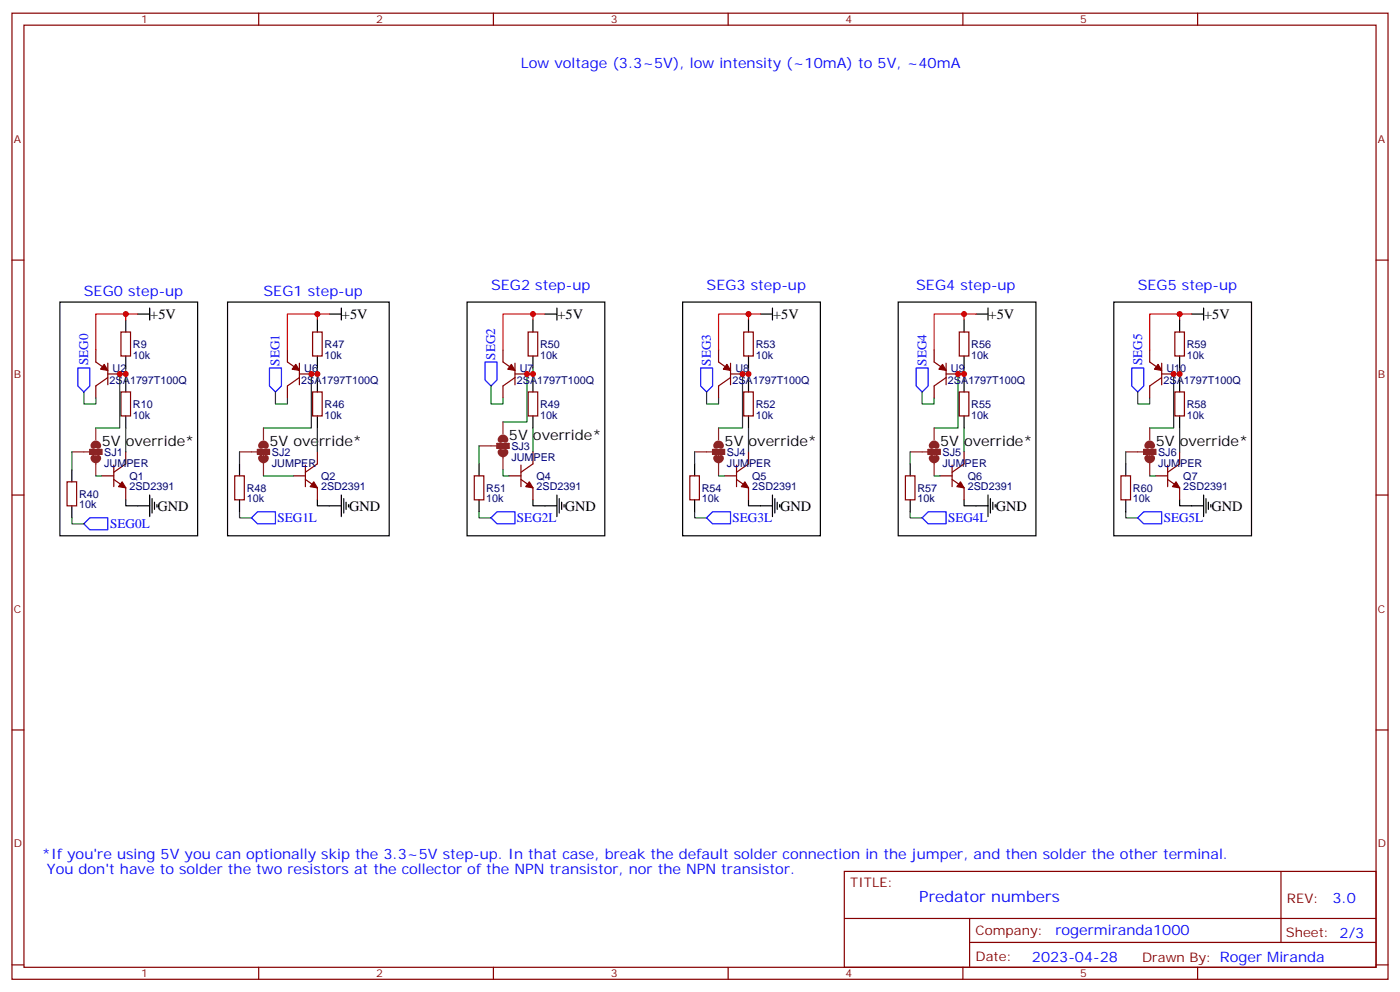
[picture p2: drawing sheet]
<svg xmlns="http://www.w3.org/2000/svg" width="412mm" height="292mm" viewBox="0 0 412 292" stroke-linecap="round" stroke-linejoin="round" font-family="sans-serif">
<g fill="none" stroke="#870000" stroke-width=".35">
<path d="M3.5 3.9h405.4v284.3h-405.4zM7.1 7.4h398.2v277.3h-398.2zM76.2 3.9v3.5M145.3 3.9v3.5M214.5 3.9v3.5M283.6 3.9v3.5M352.8 3.9v3.5M3.5 76.6h3.6M405.3 76.6h3.6M35.6 97.7h2.9v7.1h-2.9zM92.1 97.7h2.8v7.1h-2.8zM155.6 97.7h2.8v7.1h-2.8z"/>
<path d="M219.1 97.7h2.8v7.1h-2.8zM282.6 97.7h2.8v7.1h-2.8zM346.1 97.7h2.8v7.1h-2.8zM28.2 103v3.5l3.5 2.5M31.7 106.9v6.3M31.7 111.1l-3.5 2.5v3.5M31.7 110.1h3.6M35.6 115.4h2.9v7h-2.9zM84.7 103v3.5l3.5 2.5M88.2 110.1h3.5M88.2 106.9v6.3M88.2 111.1l-3.5 2.5v3.5"/>
<path d="M92.1 115.4h2.8v7h-2.8zM148.2 103v3.5l3.5 2.5M151.7 110.1h3.5M151.7 106.9v6.3M151.7 111.1l-3.5 2.5v3.5M155.6 115.4h2.8v7h-2.8zM211.7 103v3.5l3.5 2.5M215.2 110.1h3.5M215.2 106.9v6.3M215.2 111.1l-3.5 2.5v3.5M219.1 115.4h2.8v7h-2.8zM275.2 103v3.5l3.5 2.5"/>
<path d="M278.7 110.1h3.5M278.7 106.9v6.3M278.7 111.1l-3.5 2.5v3.5M282.6 115.4h2.8v7h-2.8zM338.7 103v3.5l3.5 2.5M342.2 110.1h3.5M342.2 106.9v6.3M342.2 111.1l-3.5 2.5v3.5M346.1 115.4h2.8v7h-2.8zM33.5 136.9v6.3M37 133v3.5l-3.5 2.5M90 136.9v6.3"/>
<path d="M93.5 133v3.5l-3.5 2.5M153.5 136.9v6.3M157 133v3.5l-3.5 2.5M217 136.9v6.3M220.5 133v3.5l-3.5 2.5M280.5 136.9v6.3M284 133v3.5l-3.5 2.5M344 136.9v6.3M347.5 133v3.5l-3.5 2.5M3.5 145.7h3.6M19.8 141.8h2.8v7.1h-2.8zM30 140.1h3.5"/>
<path d="M33.5 141.1l3.5 2.5v3.5M69.1 140.1h2.9v7h-2.9zM86.4 140.1h3.6M90 141.1l3.5 2.5v3.5M139.7 140.1h2.8v7h-2.8zM149.9 140.1h3.6M153.5 141.1l3.5 2.5v3.5M203.2 140.1h2.8v7h-2.8zM213.4 140.1h3.6M217 141.1l3.5 2.5v3.5M266.7 140.1h2.8v7h-2.8zM276.9 140.1h3.6"/>
<path d="M280.5 141.1l3.5 2.5v3.5M330.2 140.1h2.8v7h-2.8zM340.4 140.1h3.6M344 141.1l3.5 2.5v3.5M405.3 145.7h3.6M3.5 214.8h3.6M405.3 214.8h3.6M248.7 256.5h156.6v28.2h-156.6zM377.3 256.5v20.9M248.7 270.3h156.5M285.6 277.4h119.6M285.6 270.3v14.1"/>
<path d="M3.5 284h3.6M76.2 284.7v3.5M145.3 284.7v3.5M214.5 284.7v3.5M283.6 284.7v3.5M352.8 284.7v3.5M405.3 284h3.6"/>
</g>
<g fill="#870000" stroke="#870000" stroke-width=".35">
<path d="M30.7 107.2l1 1.8-2.1-.3z"/>
<path d="M36 141.8l1 1.8-2.1-.4z"/>
<path d="M92.4 141.8l1.1 1.8-2.1-.4z"/>
<path d="M87.1 107.2l1.1 1.8-2.1-.3z"/>
<path d="M155.9 141.8l1.1 1.8-2.1-.4z"/>
<path d="M150.6 107.2l1.1 1.8-2.1-.3z"/>
<path d="M219.4 141.8l1.1 1.8-2.1-.4z"/>
<path d="M214.1 107.2l1.1 1.8-2.1-.3z"/>
<path d="M282.9 141.8l1.1 1.8-2.1-.4z"/>
<path d="M277.6 107.2l1.1 1.8-2.1-.3z"/>
<path d="M346.4 141.8l1.1 1.8-2.1-.4z"/>
<path d="M341.1 107.2l1.1 1.8-2.1-.3z"/>
</g>
<g fill="none" stroke="#008700" stroke-width=".35">
<path d="M24.7 115.4v3.5h3.5v-1.8M37 108.3v1.8h-1.7v15.8h-7.1M37 110.1v1.7M81.1 115.4v3.5h3.6v-1.8M93.5 108.3v1.8h-1.8v15.8h-14.1M93.5 110.1v1.7M144.6 113.6v5.3h3.6v-1.8M157 108.3v1.8h-1.8v14.1h-7M157 110.1v1.7M208.1 115.4v3.5h3.6v-1.8M220.5 108.3v1.8h-1.8v15.8h-7M220.5 110.1v1.7"/>
<path d="M271.6 115.4v3.5h3.6v-1.8M284 108.3v1.8h-1.8v15.8h-7M284 110.1v1.7M335.1 115.4v3.5h3.6v-1.8M347.5 108.3v1.8h-1.8v15.8h-7M347.5 110.1v1.7M21.2 133v5.3M37 125.9v7.1M70.6 133v3.5M93.5 125.9v7.1M141.1 131.2v5.3M148.2 138.3v1.8h1.7"/>
<path d="M157 125.9v7.1M204.6 133v3.5M220.5 125.9v7.1M268.1 133v3.5M284 125.9v7.1M331.6 133v3.5M347.5 125.9v7.1M21.2 152.4v1.8h3.5M28.2 140.1h1.8M70.6 150.6v1.8h3.5M77.6 140.1h8.8M141.1 150.6v1.8h3.5"/>
<path d="M204.6 150.6v1.8h3.5M211.7 140.1h1.7M268.1 150.6v1.8h3.5M275.2 140.1h1.7M331.6 150.6v1.8h3.5M338.7 140.1h1.7"/>
</g>
<path d="M37 92.4v1.8M40.6 92.4h-12.4v10.6M93.5 92.4v1.8M97 92.4h-12.3v10.6M157 92.4v1.8M160.5 92.4h-12.3v10.6M220.5 92.4v1.8M224 92.4h-12.3v10.6M284 92.4v1.8M287.5 92.4h-12.3v10.6M347.5 92.4v1.8M351 92.4h-12.3v10.6" fill="none" stroke="#f00" stroke-width=".35"/>
<g fill="none" stroke="#000" stroke-width=".35">
<path d="M17.6 88.9h40.6v68.8h-40.6zM37 94.2v3.5M40.6 92.4h3.5M44.1 90.7v3.5M67 88.9h47.7v68.8h-47.7zM93.5 94.2v3.5M97 92.4h3.5M100.5 90.7v3.5M137.6 88.9h40.6v68.8h-40.6zM157 94.2v3.5M160.5 92.4h3.5M164 90.7v3.5"/>
<path d="M201.1 88.9h40.6v68.8h-40.6zM220.5 94.2v3.5M224 92.4h3.5M227.5 90.7v3.5M264.6 88.9h40.6v68.8h-40.6zM284 94.2v3.5M287.5 92.4h3.5M291 90.7v3.5M328.1 88.9h40.6v68.8h-40.6zM347.5 94.2v3.5M351 92.4h3.5M354.5 90.7v3.5"/>
<path d="M37 104.8v3.5M37 111.8v3.6M93.5 104.8v3.5M93.5 111.8v3.6M157 104.8v3.5M157 111.8v3.6M220.5 104.8v3.5M220.5 111.8v3.6M284 104.8v3.5M284 111.8v3.6M347.5 104.8v3.5M347.5 111.8v3.6"/>
<path d="M21.2 138.3v3.5M37 122.4v3.5M70.6 136.5v3.6M93.5 122.4v3.5M141.1 136.5v3.6M157 122.4v3.5M204.6 136.5v3.6M220.5 122.4v3.5M268.1 136.5v3.6M284 122.4v3.5M331.6 136.5v3.6M347.5 122.4v3.5"/>
<path d="M21.2 148.9v3.5M37 147.1v1.8h7.1M44.1 145.7v6.3M44.8 146.8v4.2M45.5 147.8v2.1M46.2 148.5v.7M70.6 147.1v3.5M93.5 147.1v1.8h7M100.5 145.7v6.3M101.2 146.8v4.2M102 147.8v2.1M102.7 148.5v.7"/>
<path d="M141.1 147.1v3.5M157 147.1v1.8h7M164 145.7v6.3M164.7 146.8v4.2M165.5 147.8v2.1M166.2 148.5v.7M204.6 147.1v3.5M220.5 147.1v1.8h7M227.5 145.7v6.3M228.2 146.8v4.2M229 147.8v2.1M229.7 148.5v.7"/>
<path d="M268.1 147.1v3.5M284 147.1v1.8h7M291 145.7v6.3M291.7 146.8v4.2M292.5 147.8v2.1M293.2 148.5v.7M331.6 147.1v3.5M347.5 147.1v1.8h7M354.5 145.7v6.3M355.2 146.8v4.2M356 147.8v2.1M356.7 148.5v.7"/>
</g>
<path d="M22.9 108.3h3.6v5.3l-1.8 1.8-1.8-1.8zM79.4 108.3h3.5v5.3l-1.8 1.8-1.7-1.8zM142.9 106.5h3.5v5.3l-1.8 1.8-1.7-1.8zM206.4 108.3h3.5v5.3l-1.8 1.8-1.7-1.8zM269.9 108.3h3.5v5.3l-1.8 1.8-1.7-1.8zM333.4 108.3h3.5v5.3l-1.8 1.8-1.7-1.8zM24.7 154.2l1.8-1.8h5.2v3.5h-5.2zM74.1 152.4l1.7-1.8h5.3v3.6h-5.3zM144.6 152.4l1.8-1.8h5.3v3.6h-5.3zM208.1 152.4l1.8-1.8h5.3v3.6h-5.3zM271.6 152.4l1.8-1.8h5.3v3.6h-5.3zM335.1 152.4l1.8-1.8h5.3v3.6h-5.3z" fill="none" stroke="#00f" stroke-width=".35"/>
<path d="M27.5 134.8a.71 .71 0 0 0 .7 .7 .71 .71 0 0 0 .7-.7M27.5 131.2a.71 .71 0 0 1 .7-.7 .71 .71 0 0 1 .7 .7M76.9 134.8a.71 .71 0 0 0 .7 .7 .71 .71 0 0 0 .7-.7M76.9 131.2a.71 .71 0 0 1 .7-.7 .71 .71 0 0 1 .7 .7M147.5 133a.71 .71 0 0 0 .7 .7 .71 .71 0 0 0 .7-.7M147.5 129.5a.71 .71 0 0 1 .7-.7 .71 .71 0 0 1 .7 .7M211 134.8a.71 .71 0 0 0 .7 .7 .71 .71 0 0 0 .7-.7M211 131.2a.71 .71 0 0 1 .7-.7 .71 .71 0 0 1 .7 .7M274.5 134.8a.71 .71 0 0 0 .7 .7 .71 .71 0 0 0 .7-.7M274.5 131.2a.71 .71 0 0 1 .7-.7 .71 .71 0 0 1 .7 .7M338 134.8a.71 .71 0 0 0 .7 .7 .71 .71 0 0 0 .7-.7M338 131.2a.71 .71 0 0 1 .7-.7 .71 .71 0 0 1 .7 .7" fill="none" stroke="#8c2424" stroke-width="1.8"/>
<g fill="none" stroke="#8c2424" stroke-width=".35">
<path d="M21.2 133h5.3M26.5 132.3h3.5v1.4h-3.5zM28.2 125.9v3.6M28.2 133v7.1M70.6 133h5.2M75.8 132.3h3.6v1.4h-3.6zM77.6 125.9v3.6M77.6 133v7.1M141.1 131.2h5.3M146.4 130.5h3.5v1.4h-3.5zM148.2 124.2v3.5M148.2 131.2v7.1"/>
<path d="M204.6 133h5.3M209.9 132.3h3.5v1.4h-3.5zM211.7 125.9v3.6M211.7 133v7.1M268.1 133h5.3M273.4 132.3h3.5v1.4h-3.5zM275.2 125.9v3.6M275.2 133v7.1M331.6 133h5.3M336.9 132.3h3.5v1.4h-3.5zM338.7 125.9v3.6M338.7 133v7.1"/>
</g>
<g fill="#8c2424" stroke="#8c2424" stroke-width=".35">
<path d="M26.5 132.3h3.5v1.4h-3.5z"/>
<path d="M75.8 132.3h3.6v1.4h-3.6z"/>
<path d="M146.4 130.5h3.5v1.4h-3.5z"/>
<path d="M209.9 132.3h3.5v1.4h-3.5z"/>
<path d="M273.4 132.3h3.5v1.4h-3.5z"/>
<path d="M336.9 132.3h3.5v1.4h-3.5z"/>
</g>
<g fill="#c00">
<circle cx="37" cy="92.4" r=".88"/>
<circle cx="93.5" cy="92.4" r=".88"/>
<circle cx="93.5" cy="110.1" r=".88"/>
<circle cx="157" cy="92.4" r=".88"/>
<circle cx="157" cy="110.1" r=".88"/>
<circle cx="220.5" cy="92.4" r=".88"/>
<circle cx="220.5" cy="110.1" r=".88"/>
<circle cx="284" cy="92.4" r=".88"/>
<circle cx="284" cy="110.1" r=".88"/>
<circle cx="347.5" cy="92.4" r=".88"/>
<circle cx="347.5" cy="110.1" r=".88"/>
<circle cx="37" cy="110.1" r=".88"/>
<circle cx="35.3" cy="110.1" r=".88"/>
<circle cx="91.7" cy="110.1" r=".88"/>
<circle cx="155.2" cy="110.1" r=".88"/>
<circle cx="218.7" cy="110.1" r=".88"/>
<circle cx="282.2" cy="110.1" r=".88"/>
<circle cx="345.7" cy="110.1" r=".88"/>
</g>
<text font-size="4.6" fill="#00f" x="270.8" y="265.5">Predator numbers</text>
<g font-size="4.2" fill="#00f">
<text x="153.5" y="20.1">Low voltage (3.3~5V), low intensity (~10mA) to 5V, ~40mA</text>
<text x="24.7" y="87.1">SEG0 step-up</text>
<text x="77.6" y="87.1">SEG1 step-up</text>
<text x="144.6" y="85.4">SEG2 step-up</text>
<text x="208.1" y="85.4">SEG3 step-up</text>
<text x="269.9" y="85.4">SEG4 step-up</text>
<text x="335.1" y="85.4">SEG5 step-up</text>
<text x="12.3" y="252.9">*If you're using 5V you can optionally skip the 3.3~5V step-up. In that case, break the default solder connection in the jumper, and then solder the other terminal.</text>
<text x="13.8" y="257.2">You don't have to solder the two resistors at the collector of the NPN transistor, nor the NPN transistor.</text>
<text x="392.5" y="265.7">3.0</text>
<text x="310.9" y="275.3">rogermiranda1000</text>
<text x="304" y="283.1">2023-04-28</text>
</g>
<g font-size="4.2">
<text x="44.3" y="93.9">+5V</text>
<text x="100.7" y="93.9">+5V</text>
<text x="164.2" y="93.9">+5V</text>
<text x="227.7" y="93.9">+5V</text>
<text x="291.2" y="93.9">+5V</text>
<text x="354.7" y="93.9">+5V</text>
<text x="30" y="131.2">5V override*</text>
<text x="79.4" y="131.2">5V override*</text>
<text x="149.9" y="129.5">5V override*</text>
<text x="213.4" y="131.2">5V override*</text>
<text x="276.9" y="131.2">5V override*</text>
<text x="340.4" y="131.2">5V override*</text>
<text x="46.4" y="150.3">GND</text>
<text x="102.8" y="150.3">GND</text>
<text x="166.3" y="150.3">GND</text>
<text x="229.8" y="150.3">GND</text>
<text x="293.3" y="150.3">GND</text>
<text x="356.8" y="150.3">GND</text>
</g>
<g font-size="3.9" fill="#00f">
<text x="25.9" y="107.5" transform="rotate(-90 25.9 107.5)">SEG0</text>
<text x="82.4" y="107.6" transform="rotate(-90 82.4 107.6)">SEG1</text>
<text x="145.9" y="105.8" transform="rotate(-90 145.9 105.8)">SEG2</text>
<text x="209.4" y="107.6" transform="rotate(-90 209.4 107.6)">SEG3</text>
<text x="272.9" y="107.6" transform="rotate(-90 272.9 107.6)">SEG4</text>
<text x="336.4" y="107.5" transform="rotate(-90 336.4 107.5)">SEG5</text>
<text x="32.5" y="155.4">SEG0L</text>
<text x="81.7" y="153.7">SEG1L</text>
<text x="152.3" y="153.7">SEG2L</text>
<text x="215.8" y="153.7">SEG3L</text>
<text x="279.3" y="153.7">SEG4L</text>
<text x="342.8" y="153.7">SEG5L</text>
</g>
<g font-size="3.9" fill="#800">
<text x="250.5" y="261.1">TITLE:</text>
<text x="379.1" y="265.7">REV:</text>
<text x="287.4" y="275.3">Company:</text>
<text x="378.7" y="275.9">Sheet: 2/3</text>
<text x="287.4" y="282.9">Date:</text>
<text x="336.4" y="283">Drawn By: Roger Miranda</text>
</g>
<g font-size="3.2" fill="#800">
<text x="41.6" y="6.9">1</text>
<text x="110.8" y="6.9">2</text>
<text x="179.9" y="6.9">3</text>
<text x="249.1" y="6.9">4</text>
<text x="318.2" y="6.9">5</text>
<text x="4.1" y="42">A</text>
<text x="405.9" y="42">A</text>
<text x="4.1" y="111.1">B</text>
<text x="405.9" y="111.1">B</text>
<text x="4.1" y="180.3">C</text>
<text x="405.9" y="180.3">C</text>
<text x="4.1" y="249.4">D</text>
<text x="405.9" y="249.4">D</text>
<text x="41.6" y="287.7">1</text>
<text x="110.8" y="287.7">2</text>
<text x="179.9" y="287.7">3</text>
<text x="249.1" y="287.7">4</text>
<text x="318.2" y="287.7">5</text>
</g>
<g font-size="3.2" fill="#000080">
<text x="39.2" y="105.6">10k</text>
<text x="39.2" y="102.4">R9</text>
<text x="95.6" y="105.6">10k</text>
<text x="95.6" y="102.4">R47</text>
<text x="159.1" y="105.6">10k</text>
<text x="159.1" y="102.4">R50</text>
<text x="222.6" y="105.6">10k</text>
<text x="222.6" y="102.4">R53</text>
<text x="286.1" y="105.6">10k</text>
<text x="286.1" y="102.4">R56</text>
<text x="349.6" y="105.6">10k</text>
<text x="349.6" y="102.4">R59</text>
<text x="32.3" y="113">2SA1797T100Q</text>
<text x="33.2" y="109.4">U2</text>
<text x="88.7" y="113">2SA1797T100Q</text>
<text x="89.6" y="109.4">U6</text>
<text x="152.2" y="113">2SA1797T100Q</text>
<text x="153.1" y="109.4">U7</text>
<text x="215.7" y="113">2SA1797T100Q</text>
<text x="216.6" y="109.4">U8</text>
<text x="279.2" y="113">2SA1797T100Q</text>
<text x="280.1" y="109.4">U9</text>
<text x="342.7" y="113">2SA1797T100Q</text>
<text x="343.6" y="109.4">U10</text>
<text x="39.2" y="123.2">10k</text>
<text x="39.2" y="120">R10</text>
<text x="95.6" y="123.2">10k</text>
<text x="95.6" y="120">R46</text>
<text x="159.1" y="123.2">10k</text>
<text x="159.1" y="120">R49</text>
<text x="222.6" y="123.2">10k</text>
<text x="222.6" y="120">R52</text>
<text x="286.1" y="123.2">10k</text>
<text x="286.1" y="120">R55</text>
<text x="349.6" y="123.2">10k</text>
<text x="349.6" y="120">R58</text>
<text x="30.7" y="137.3">JUMPER</text>
<text x="30.7" y="134.1">SJ1</text>
<text x="80.1" y="137.3">JUMPER</text>
<text x="80.1" y="134.1">SJ2</text>
<text x="150.6" y="135.5">JUMPER</text>
<text x="150.6" y="132.4">SJ3</text>
<text x="214.1" y="137.3">JUMPER</text>
<text x="214.1" y="134.1">SJ4</text>
<text x="277.6" y="137.3">JUMPER</text>
<text x="277.6" y="134.1">SJ5</text>
<text x="341.1" y="137.3">JUMPER</text>
<text x="341.1" y="134.1">SJ6</text>
<text x="38.1" y="141.2">Q1</text>
<text x="94.6" y="141.2">Q2</text>
<text x="158.1" y="141.2">Q4</text>
<text x="221.6" y="141.2">Q5</text>
<text x="285.1" y="141.2">Q6</text>
<text x="348.6" y="141.2">Q7</text>
<text x="23.3" y="149.6">10k</text>
<text x="23.3" y="146.5">R40</text>
<text x="38.1" y="144.3">2SD2391</text>
<text x="72.7" y="147.9">10k</text>
<text x="72.7" y="144.7">R48</text>
<text x="94.6" y="144.3">2SD2391</text>
<text x="143.2" y="147.9">10k</text>
<text x="143.2" y="144.7">R51</text>
<text x="158.1" y="144.3">2SD2391</text>
<text x="206.7" y="147.9">10k</text>
<text x="206.7" y="144.7">R54</text>
<text x="221.6" y="144.3">2SD2391</text>
<text x="270.2" y="147.9">10k</text>
<text x="270.2" y="144.7">R57</text>
<text x="285.1" y="144.3">2SD2391</text>
<text x="333.7" y="147.9">10k</text>
<text x="333.7" y="144.7">R60</text>
<text x="348.6" y="144.3">2SD2391</text>
</g>
</svg>
